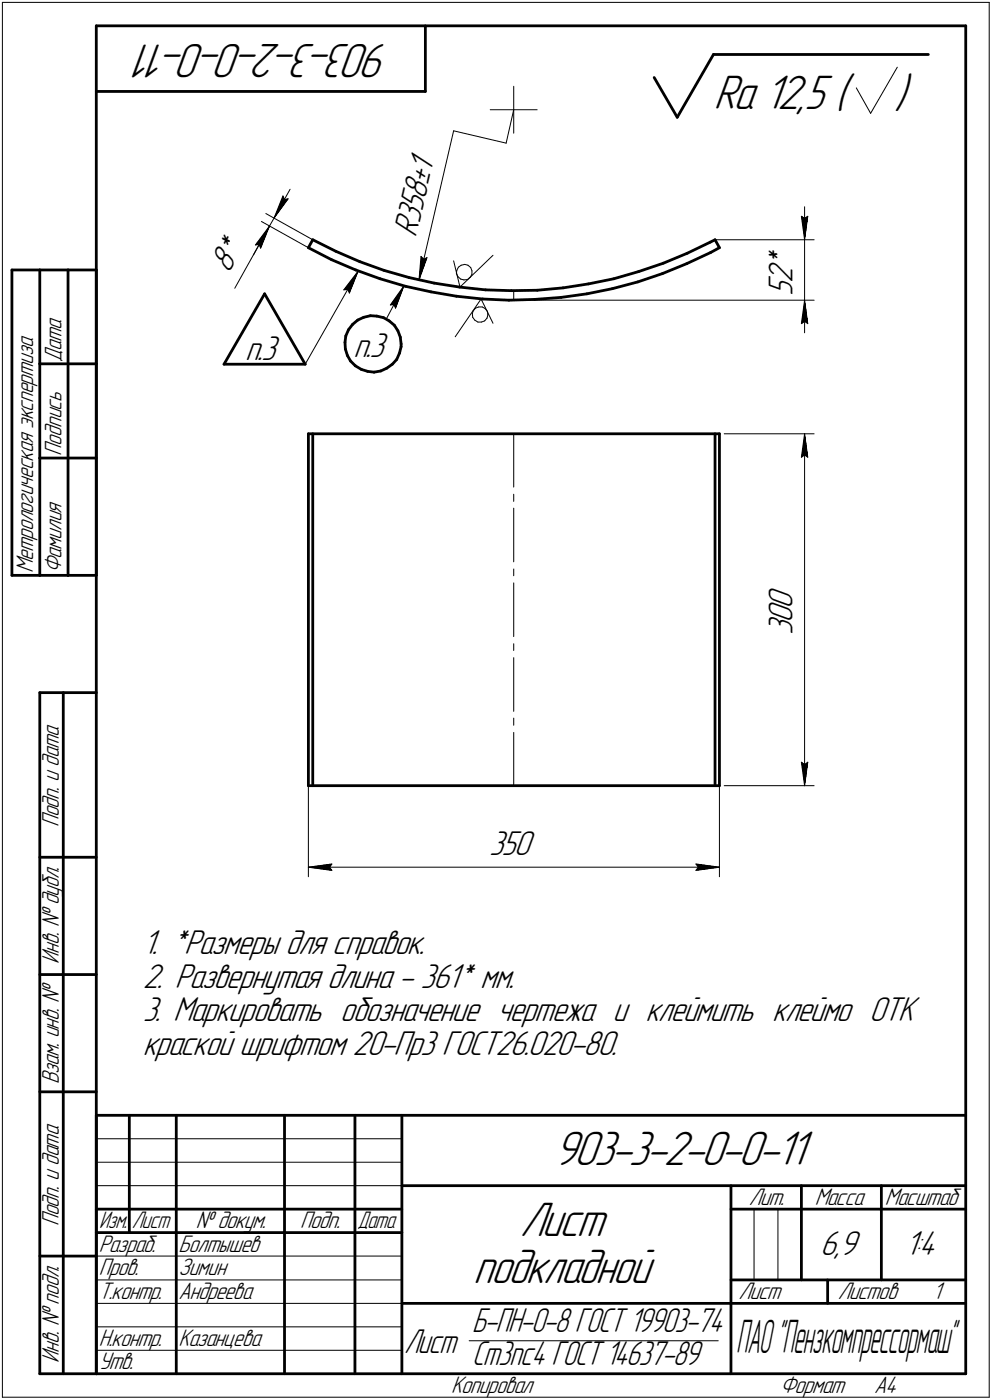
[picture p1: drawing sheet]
<svg xmlns="http://www.w3.org/2000/svg" width="211mm" height="298mm" viewBox="0 0 211 298" stroke-linecap="round" stroke-linejoin="round" font-family="sans-serif">
<g fill="none" stroke="#000" stroke-width=".59">
<path d="M20.5 5.5v287zM20.5 5.5h185zM20.5 19.5h70zM90.5 5.5v14zM139.2 16.5l4.9 8.5zM151.8 11.6l-7.7 13.4zM151.8 11.6h45.7zM205.5 5.5v287zM2.5 57.5v65zM2.5 57.5h6zM8.5 57.5h6zM8.5 57.5v20z"/>
<path d="M14.5 57.5h6zM14.5 57.5v20zM20.5 57.5v20zM65.6 52.7l4.9 2.6zM66.5 51.1l5 2.4zM66.5 51.1l-.9 1.6zM70.5 55.3l5.2 2.2zM71.5 53.5l5 2.2zM75.7 57.5l5.2 1.9zM76.5 55.7l5.2 1.9zM80.9 59.4l5.4 1.6zM81.7 57.6l5.3 1.5z"/>
<path d="M87 59.1l5.4 1.2zM130.6 59.4l5.3-1.6zM135.9 57.8l5.2-1.8zM141 58.3l5.1-2.2zM141.1 56l5.1-2.1zM146.1 56.1l5.1-2.3zM146.2 53.9l4.9-2.3zM151.1 51.6l1-.5zM151.2 53.8l1.9-1.1zM152.1 51.1l1 1.6zM8.5 77.5v20zM8.5 77.5h6z"/>
<path d="M14.5 77.5v20zM14.5 77.5h6zM20.5 77.5v20zM47.7 77.6h17.2zM56.3 62.6l-8.6 15zM56.3 62.6l8.6 15zM73.4 72.9l.1 1.4zM73.5 74.3l.4 1.4zM73.6 71.5l-.2 1.4zM73.9 75.7l.7 1.2zM74.2 70.2l-.6 1.3zM74.6 76.9l1 1z"/>
<path d="M75 69.1l1.1-.9zM75 69.1l-.8 1.1zM75.6 77.9l1.3 .8zM76.1 68.2l1.3-.6zM76.9 78.7l1.3 .4zM77.4 67.6l1.4-.4zM78.2 79.1l1.4 .1zM78.8 67.2l1.4 .1zM79.6 79.2l1.4-.2zM80.2 67.3l1.4 .3zM81 79l1.3-.6zM81.6 67.6l1.2 .7z"/>
<path d="M82.3 78.4l1.2-.8zM82.8 68.3l1.1 1zM83.9 69.3l.8 1.1zM84.4 76.5l-.9 1.1zM84.7 70.4l.5 1.4zM85 75.2l-.6 1.3zM85.2 71.8l.1 1.4zM85.3 73.8l-.3 1.4zM85.3 73.2v.6zM86.3 61l5.4 1.1zM91.7 62.1l5.4 1zM92.4 60.3l5.4 .8z"/>
<path d="M97.1 63.1l5.6 .6zM97.8 61.1l5.5 .6zM102.7 63.7l5.6 .2zM103.3 61.7l5.5 .2zM108.3 63.9l5.5-.1zM108.8 61.9l5.5-.1zM113.8 63.8l5.6-.5zM114.3 61.8l5.5-.5zM119.4 63.3l5.5-.7zM119.8 61.3l5.4-.8zM124.9 62.6l5.4-1.1zM125.2 60.5l5.4-1.1z"/>
<path d="M130.3 61.5l5.4-1.5zM135.7 60l5.3-1.7zM8.5 97.5v25zM8.5 97.5h6zM14.5 97.5v25zM14.5 97.5h6zM20.5 97.5v25zM65.6 92.4h87.5zM65.6 92.4v74.9zM66.5 92.4v74.9zM152.1 92.4v74.9zM153.1 92.4v74.9z"/>
<path d="M2.5 122.5h6zM8.5 122.5h6zM14.5 122.5h6zM8.5 147.5v145zM8.5 147.5h12zM13.5 147.5v145zM65.6 167.3h87.5zM8.5 182.5h12zM8.5 207.5h12zM8.5 232.5h12zM20.5 237.5h185zM20.5 237.5v55z"/>
<path d="M27.5 237.5v25zM37.5 237.5v55zM60.5 237.5v55zM75.5 237.5v55zM85.5 237.5v55zM20.5 257.5h65zM85.5 252.5h120zM155.5 252.5v40zM155.5 257.5h15zM170.5 252.5v20zM170.5 257.5h35zM187.5 252.5v20z"/>
<path d="M8.5 267.5h12zM20.5 262.5h65zM85.5 277.5h70zM155.5 277.5h50zM155.5 272.5h50zM176.1 272.5v5zM8.5 292.5h12zM20.5 292.5h185z"/>
</g>
<g fill="none" stroke="#000" stroke-width=".21">
<path d="M.5 .5v297zM.5 .5h210zM109.3 18.4v10zM182.2 18.7l3.1 5.4zM190.9 14.3l-5.6 9.8zM210.5 .5v297zM96.5 27.9l-7.3 31.7zM96.5 27.9l11.2 2.6zM104.3 23.4h10zM109.3 23.4l-1.6 7.1zM54.4 52.2l.7-.1zM55.1 52.1l.4 .7z"/>
<path d="M55.6 47.2l10 5.5zM56.6 45.5l9.9 5.6zM57.3 48.2l-2.9 4zM57.3 48.2l-1.8 4.6zM57.3 48.2l-3.4 6.1zM57.3 48.2l-7.3 13.2zM58.3 46.4l-1 1.8zM60.2 41.7l.3 .8zM60.2 41.7l-1.9 4.7zM60.5 42.5l.8-.2zM61.3 42.3l-3 4.1zM61.7 40.3l-3.4 6.1z"/>
<path d="M76.2 57.7l-1.9 4.7zM76.2 57.7l-3 4zM76.2 57.7l-11.3 19.9zM89.6 54.6l-.4 5zM89.6 54.6l.6 .6zM90.2 55.2l.6-.3zM90.8 54.9l-1.6 4.7zM96.5 55.5l1.4 5.6zM97.1 58.3l.4 .6zM97.2 57.6l-.1 .7zM97.5 58.9l.5 .5zM97.5 56.9l.6-.4z"/>
<path d="M97.5 56.9l-.3 .7zM98 59.4l.7 .2zM98.1 56.5l.8-.2zM98.7 59.6l.8-.1zM98.9 56.3l.7 .2zM99.5 59.5l.6-.5zM99.6 56.5l.6 .5zM100.2 57l.2 .7zM100.4 57.7v.7zM100.4 58.4l-.3 .6zM152.1 51.1h21.1zM170.5 46.1l.7 .4z"/>
<path d="M170.5 46.1l.7 5zM171.2 46.5l.7-.4zM171.2 44v7.1zM171.2 51.1v12.8zM171.9 46.1l-.7 5zM73.2 61.7l.8-.1zM74 61.6l.3 .8zM83.1 64.9h.7zM83.8 64.9l.4 .7zM85.9 60.9l-1.7 4.7zM85.9 60.9l-2.8 4zM85.9 60.9l-3.7 7z"/>
<path d="M97.9 61.1l7-6.7zM100.5 66.8l.1 .8zM100.6 67.6l.4 .6zM100.7 66.2l-.2 .6zM101 68.2l.7 .4zM101.2 65.6l.7-.2zM101.2 65.6l-.5 .6zM101.7 68.6h.7zM101.9 65.4h.7zM102.4 63.7l2.5 5.1zM102.4 63.7l-5.5 8zM102.4 68.6l.7-.3z"/>
<path d="M102.6 65.4l.6 .3zM103.2 65.7l.5 .6zM103.6 67.7l-.5 .6zM103.7 66.3l.1 .8zM103.8 67.1l-.2 .6zM109.3 61.9v2zM109.3 63.9h63.9zM170.5 68.9l.7-.5zM171.2 63.9l-.7 5zM171.2 68.4l.7 .5zM171.2 63.9l.7 5zM171.2 63.9v7z"/>
<path d="M109.3 92.4v11.3zM154.1 92.4h19.1zM170.5 97.4l.7-.5zM171.2 92.4l.7 5zM171.2 96.9l.7 .5zM171.2 92.4l-.7 5zM171.2 92.4v74.9zM109.3 108.2v11.4zM109.3 105.2v1.6zM109.3 137.1v1.4zM109.3 124.1v11.5zM109.3 121.2v1.4z"/>
<path d="M109.3 156v11.3zM109.3 152.9v1.5zM109.3 140v11.5zM65.6 167.3v19.4zM153.1 167.3v19.4zM154.1 167.3h19.1zM170.5 162.3l.7 5zM170.5 162.3l.7 .5zM171.2 162.8l.7-.5zM171.9 162.3l-.7 5zM65.6 184.7l5-.7zM65.6 184.7l5 .6z"/>
<path d="M65.6 184.7h87.5zM70.1 184.7l.5 .6zM70.6 184l-.5 .7zM148.1 185.3l5-.6zM148.1 184l.5 .7zM148.1 184l5 .7zM148.6 184.7l-.5 .6zM20.5 247.5h65zM20.5 252.5h65zM20.5 242.5h65zM160.4 257.5v15zM165.5 257.5v15z"/>
<path d="M20.5 267.5h65zM20.5 272.5h65zM20.5 277.5h65zM.5 297.5h210zM20.5 282.5h65zM20.5 287.5h65zM99.8 285.5h53z"/>
</g>
<g fill="#000" stroke="#000" stroke-width=".21">
<path d="M56.9 48.8h.2zM56.7 49h.2zM56.6 49.1h.2zM56.6 49.2h.2zM56.6 49.3h.1zM56.5 49.4h.2zM56.4 49.4h.2zM56.4 49.5h.2zM56.3 49.6h.3zM56.2 49.7h.3zM56.1 49.8h.4zM56.1 49.9h.3zM56 50h.4zM56 50h.3zM55.9 50.1h.3zM55.9 50.2h.3zM55.8 50.3h.3zM55.7 50.4h.4zM55.6 50.5h.4zM55.6 50.5h.4zM55.5 50.6h.5zM55.5 50.7h.5zM55.4 50.8h.5zM55.4 50.9h.4zM55.3 51h.5zM55.2 51.1h.5zM55.1 51.1h.6zM55.1 51.2h.5zM55 51.3h.6zM54.9 51.4h.6zM54.9 51.5h.6zM54.9 51.6h.6zM54.8 51.6h.6zM54.7 51.7h.7zM54.6 51.8h.7zM54.6 51.9h.7zM54.5 52h.7zM54.4 52.1h.7z"/>
<path d="M56.9 48.9h.2zM56.8 49.1h.2zM56.8 49.2h.2zM56.7 49.3h.2zM56.7 49.4h.2zM56.6 49.4h.2zM56.6 49.5h.2zM56.6 49.6h.2zM56.5 49.7h.2zM56.5 49.8h.2zM56.4 49.9h.2zM56.4 50h.2zM56.3 50h.3zM56.2 50.1h.4zM56.2 50.2h.4zM56.1 50.3h.4zM56.1 50.4h.4zM56 50.5h.5zM56 50.5h.4zM56 50.6h.4zM56 50.7h.3zM55.9 50.8h.4zM55.8 50.9h.5zM55.8 51h.4zM55.7 51.1h.5zM55.7 51.1h.4zM55.6 51.2h.5zM55.6 51.3h.5zM55.5 51.4h.5zM55.5 51.5h.5zM55.5 51.6h.5zM55.4 51.6h.6zM55.4 51.7h.6zM55.3 51.8h.6zM55.3 51.9h.6zM55.2 52h.6zM55.1 52.1h.7zM55.2 52.2h.6zM55.2 52.2h.5zM55.3 52.3h.4zM55.3 52.4h.3zM55.4 52.5h.2zM55.4 52.6h.2z"/>
<path d="M60.1 42h.3zM60.1 42.1h.3zM60 42.2h.5zM60 42.2h.5zM60 42.3h.5zM59.9 42.4h.6zM59.9 42.5h.6zM59.9 42.6h.6zM59.9 42.7h.6zM59.9 42.8h.6zM59.8 42.8h.6zM59.8 42.9h.6zM59.7 43h.6zM59.7 43.1h.6zM59.7 43.2h.5zM59.6 43.3h.5zM59.6 43.3h.5zM59.5 43.4h.5zM59.5 43.5h.5zM59.5 43.6h.4zM59.4 43.7h.5zM59.4 43.8h.5zM59.4 43.9h.4zM59.4 43.9h.4zM59.4 44h.3zM59.3 44.1h.4zM59.3 44.2h.3zM59.2 44.3h.4zM59.2 44.4h.3zM59.2 44.4h.2zM59.1 44.5h.3zM59.1 44.6h.3zM59 44.7h.4zM59 44.8h.3zM59 44.9h.3zM58.9 45h.3zM58.9 45h.3zM58.8 45.1h.3zM58.8 45.2h.2zM58.8 45.3h.2zM58.8 45.4h.1zM58.8 45.5h.1zM58.7 45.6h.1zM58.7 45.6h.1z"/>
<path d="M61 42.4h.3zM60.5 42.5h.7zM60.5 42.6h.6zM60.5 42.7h.6zM60.5 42.8h.5zM60.4 42.8h.6zM60.4 42.9h.5zM60.3 43h.6zM60.3 43.1h.5zM60.2 43.2h.5zM60.1 43.3h.5zM60.1 43.3h.5zM60 43.4h.5zM60 43.5h.5zM59.9 43.6h.6zM59.9 43.7h.5zM59.9 43.8h.4zM59.8 43.9h.4zM59.8 43.9h.4zM59.7 44h.4zM59.7 44.1h.3zM59.6 44.2h.3zM59.6 44.3h.3zM59.5 44.4h.4zM59.4 44.4h.4zM59.4 44.5h.4zM59.4 44.6h.3zM59.4 44.7h.2zM59.3 44.8h.2zM59.3 44.9h.2zM59.2 45h.2zM59.2 45h.2zM59.1 45.1h.2zM59 45.2h.3zM59 45.3h.2zM58.9 45.4h.2zM58.9 45.5h.2zM58.8 45.6h.2zM58.7 45.8h.1z"/>
<path d="M75.8 58.3h.1zM75.7 58.4h.2zM75.6 58.6h.2zM75.5 58.7h.2zM75.4 58.8h.3zM75.4 58.8h.2zM75.4 58.9h.2zM75.3 59h.2zM75.2 59.1h.2zM75.1 59.2h.3zM75.1 59.3h.3zM75 59.4h.4zM74.9 59.4h.4zM74.8 59.5h.5zM74.8 59.6h.4zM74.8 59.7h.3zM74.7 59.8h.4zM74.6 59.9h.4zM74.6 59.9h.4zM74.5 60h.4zM74.4 60.1h.5zM74.3 60.2h.5zM74.3 60.3h.5zM74.3 60.4h.5zM74.2 60.5h.5zM74.1 60.5h.6zM74 60.6h.6zM74 60.7h.6zM73.9 60.8h.6zM73.8 60.9h.7zM73.7 61h.7zM73.7 61h.6zM73.7 61.1h.6zM73.6 61.2h.7zM73.5 61.3h.8zM73.5 61.4h.7zM73.4 61.5h.8zM73.3 61.6h.8zM73.2 61.6h.8z"/>
<path d="M75.8 58.5h.1zM75.7 58.7h.2zM75.7 58.8h.2zM75.6 58.8h.2zM75.6 58.9h.2zM75.5 59h.2zM75.4 59.1h.3zM75.4 59.2h.3zM75.4 59.3h.2zM75.4 59.4h.2zM75.3 59.4h.2zM75.3 59.5h.2zM75.2 59.6h.3zM75.1 59.7h.3zM75.1 59.8h.3zM75 59.9h.4zM75 59.9h.4zM74.9 60h.5zM74.9 60.1h.4zM74.8 60.2h.5zM74.8 60.3h.4zM74.8 60.4h.4zM74.7 60.5h.5zM74.7 60.5h.4zM74.6 60.6h.5zM74.6 60.7h.4zM74.5 60.8h.5zM74.5 60.9h.5zM74.4 61h.5zM74.3 61h.6zM74.3 61.1h.5zM74.3 61.2h.5zM74.3 61.3h.5zM74.2 61.4h.6zM74.2 61.5h.6zM74.1 61.6h.6zM74 61.6h.7zM74.1 61.7h.6zM74.1 61.8h.5zM74.2 61.9h.4zM74.2 62h.3zM74.3 62.1h.2zM74.3 62.1h.2z"/>
<path d="M89.6 54.8h.1zM89.6 54.9h.2zM89.6 54.9h.3zM89.6 55h.4zM89.6 55.1h.5zM89.6 55.2h.6zM89.6 55.3h.6zM89.6 55.4h.6zM89.6 55.5h.6zM89.6 55.5h.6zM89.5 55.6h.6zM89.5 55.7h.6zM89.5 55.8h.6zM89.5 55.9h.6zM89.5 56h.5zM89.5 56h.5zM89.5 56.1h.5zM89.5 56.2h.5zM89.5 56.3h.4zM89.5 56.4h.4zM89.5 56.5h.4zM89.5 56.6h.4zM89.4 56.6h.5zM89.4 56.7h.4zM89.4 56.8h.4zM89.4 56.9h.4zM89.4 57h.4zM89.4 57.1h.3zM89.4 57.1h.3zM89.4 57.2h.3zM89.4 57.3h.3zM89.4 57.4h.3zM89.4 57.5h.3zM89.4 57.6h.3zM89.3 57.7h.4zM89.3 57.7h.4zM89.3 57.8h.3zM89.3 57.9h.3zM89.3 58h.3zM89.3 58.1h.3zM89.3 58.2h.2zM89.3 58.3h.2zM89.3 58.3h.2zM89.3 58.4h.2zM89.2 58.7h.2zM89.2 58.8h.2zM89.2 58.8h.2z"/>
<path d="M90.7 54.9h.1zM90.5 55h.3zM90.3 55.1h.5zM90.2 55.2h.6zM90.2 55.3h.6zM90.2 55.4h.5zM90.2 55.5h.5zM90.2 55.5h.5zM90.1 55.6h.5zM90.1 55.7h.5zM90.1 55.8h.5zM90.1 55.9h.4zM90 56h.5zM90 56h.4zM90 56.1h.4zM90 56.2h.4zM89.9 56.3h.4zM89.9 56.4h.4zM89.9 56.5h.4zM89.9 56.6h.4zM89.9 56.6h.4zM89.8 56.7h.5zM89.8 56.8h.4zM89.8 56.9h.4zM89.8 57h.4zM89.7 57.1h.4zM89.7 57.1h.4zM89.7 57.2h.3zM89.7 57.3h.3zM89.7 57.4h.3zM89.7 57.5h.2zM89.7 57.6h.2zM89.7 57.7h.2zM89.7 57.7h.1zM89.6 57.8h.2zM89.6 57.9h.2zM89.6 58h.1zM89.6 58.1h.1zM89.5 58.2h.2zM89.5 58.3h.2zM89.5 58.3h.2zM89.4 58.5h.2zM89.4 58.6h.2z"/>
<path d="M170.6 46.2h.3zM170.6 46.3h.3zM170.6 46.4h.5zM170.6 46.5h.6zM170.6 46.6h.6zM170.6 46.7h.6zM170.7 46.7h.5zM170.7 46.8h.5zM170.7 46.9h.5zM170.7 47h.5zM170.7 47.1h.5zM170.7 47.2h.5zM170.7 47.2h.5zM170.8 47.3h.4zM170.8 47.4h.4zM170.8 47.5h.4zM170.8 47.6h.4zM170.8 47.7h.4zM170.8 47.8h.4zM170.8 47.8h.4zM170.8 47.9h.4zM170.9 48h.3zM170.9 48.1h.3zM170.9 48.2h.3zM170.9 48.3h.3zM170.9 48.3h.3zM170.9 48.4h.3zM170.9 48.5h.3zM170.9 48.6h.3zM170.9 48.7h.3zM170.9 48.8h.3zM170.9 48.9h.3zM170.9 48.9h.3zM170.9 49h.3zM170.9 49.1h.3zM171 49.2h.2zM171 49.3h.2zM171 49.4h.2zM171 49.4h.2zM171 49.5h.2zM171 49.6h.2zM171 49.7h.2zM171 49.8h.2z"/>
<path d="M171.6 46.2h.3zM171.5 46.3h.4zM171.4 46.4h.5zM171.2 46.5h.7zM171.2 46.6h.7zM171.2 46.7h.7zM171.2 46.7h.6zM171.2 46.8h.6zM171.2 46.9h.6zM171.2 47h.6zM171.2 47.1h.6zM171.2 47.2h.6zM171.2 47.2h.6zM171.2 47.3h.5zM171.2 47.4h.5zM171.2 47.5h.5zM171.2 47.6h.5zM171.2 47.7h.5zM171.2 47.8h.5zM171.2 47.8h.5zM171.2 47.9h.5zM171.2 48h.4zM171.2 48.1h.4zM171.2 48.2h.4zM171.2 48.3h.4zM171.2 48.3h.4zM171.2 48.4h.4zM171.2 48.5h.4zM171.2 48.6h.3zM171.2 48.7h.3zM171.2 48.8h.3zM171.2 48.9h.3zM171.2 48.9h.3zM171.2 49h.3zM171.2 49.1h.3zM171.2 49.2h.2zM171.2 49.3h.2zM171.2 49.4h.2zM171.2 49.4h.2zM171.2 49.5h.2zM171.2 49.6h.2zM171.2 49.7h.2zM171.2 49.8h.2zM171.2 49.9h.2zM171.2 50h.2zM171.2 50h.2zM171.2 50.1h.2zM171.2 50.2h.2zM171.2 50.3h.2zM171.2 50.4h.2z"/>
<path d="M85.4 61.6h.2zM85.3 61.7h.2zM85.3 61.8h.2zM85.3 61.9h.1zM85.2 62h.2zM85.2 62.1h.1zM85.1 62.1h.2zM85 62.2h.3zM84.9 62.3h.3zM84.9 62.4h.3zM84.8 62.5h.3zM84.8 62.6h.3zM84.8 62.7h.2zM84.7 62.7h.3zM84.6 62.8h.3zM84.5 62.9h.4zM84.5 63h.3zM84.4 63.1h.4zM84.3 63.2h.5zM84.3 63.2h.5zM84.2 63.3h.5zM84.2 63.4h.5zM84.2 63.5h.4zM84.1 63.6h.4zM84 63.7h.5zM83.9 63.8h.5zM83.9 63.8h.5zM83.8 63.9h.5zM83.7 64h.6zM83.7 64.1h.5zM83.7 64.2h.5zM83.6 64.3h.6zM83.5 64.3h.7zM83.5 64.4h.6zM83.4 64.5h.7zM83.3 64.6h.7zM83.3 64.7h.7zM83.2 64.8h.7zM83.1 64.9h.7z"/>
<path d="M85.5 61.7h.2zM85.4 61.9h.2zM85.4 62h.2zM85.3 62.1h.2zM85.3 62.1h.2zM85.3 62.2h.1zM85.2 62.3h.2zM85.2 62.4h.2zM85.1 62.5h.2zM85.1 62.6h.2zM85 62.7h.3zM85 62.7h.3zM84.9 62.8h.4zM84.9 62.9h.3zM84.8 63h.4zM84.8 63.1h.4zM84.8 63.2h.3zM84.8 63.2h.3zM84.7 63.3h.4zM84.7 63.4h.3zM84.6 63.5h.4zM84.5 63.6h.4zM84.5 63.7h.4zM84.4 63.8h.5zM84.4 63.8h.4zM84.3 63.9h.5zM84.3 64h.5zM84.2 64.1h.6zM84.2 64.2h.6zM84.2 64.3h.5zM84.2 64.3h.5zM84.1 64.4h.6zM84.1 64.5h.5zM84 64.6h.6zM84 64.7h.6zM83.9 64.8h.6zM83.8 64.9h.7zM83.9 64.9h.5zM83.9 65h.5zM84 65.1h.4zM84 65.2h.3zM84.1 65.3h.2zM84.1 65.4h.2z"/>
<path d="M171 65.2h.2zM171 65.3h.2zM171 65.4h.2zM171 65.4h.2zM171 65.5h.2zM171 65.6h.2zM171 65.7h.2zM171 65.8h.2zM170.9 65.9h.3zM170.9 66h.3zM170.9 66h.3zM170.9 66.1h.3zM170.9 66.2h.3zM170.9 66.3h.3zM170.9 66.4h.3zM170.9 66.5h.3zM170.9 66.5h.3zM170.9 66.6h.3zM170.9 66.7h.3zM170.9 66.8h.3zM170.9 66.9h.3zM170.9 67h.3zM170.8 67.1h.4zM170.8 67.1h.4zM170.8 67.2h.4zM170.8 67.3h.4zM170.8 67.4h.4zM170.8 67.5h.4zM170.8 67.6h.4zM170.8 67.6h.4zM170.7 67.7h.5zM170.7 67.8h.5zM170.7 67.9h.5zM170.7 68h.5zM170.7 68.1h.5zM170.7 68.2h.5zM170.7 68.2h.5zM170.6 68.3h.6zM170.6 68.4h.6zM170.6 68.5h.5zM170.6 68.6h.4zM170.6 68.7h.3zM170.6 68.7h.2z"/>
<path d="M171.2 64.6h.2zM171.2 64.7h.2zM171.2 64.8h.2zM171.2 64.9h.2zM171.2 64.9h.2zM171.2 65h.2zM171.2 65.1h.2zM171.2 65.2h.2zM171.2 65.3h.2zM171.2 65.4h.2zM171.2 65.4h.2zM171.2 65.5h.2zM171.2 65.6h.2zM171.2 65.7h.2zM171.2 65.8h.2zM171.2 65.9h.3zM171.2 66h.3zM171.2 66h.3zM171.2 66.1h.3zM171.2 66.2h.3zM171.2 66.3h.3zM171.2 66.4h.3zM171.2 66.5h.4zM171.2 66.5h.4zM171.2 66.6h.4zM171.2 66.7h.4zM171.2 66.8h.4zM171.2 66.9h.4zM171.2 67h.4zM171.2 67.1h.5zM171.2 67.1h.5zM171.2 67.2h.5zM171.2 67.3h.5zM171.2 67.4h.5zM171.2 67.5h.5zM171.2 67.6h.5zM171.2 67.6h.5zM171.2 67.7h.6zM171.2 67.8h.6zM171.2 67.9h.6zM171.2 68h.6zM171.2 68.1h.6zM171.2 68.2h.6zM171.2 68.2h.6zM171.2 68.3h.7zM171.2 68.4h.7zM171.4 68.5h.5zM171.4 68.6h.5zM171.5 68.7h.4zM171.7 68.7h.2z"/>
<path d="M171 93.6h.2zM171 93.7h.2zM171 93.8h.2zM171 93.9h.2zM171 94h.2zM171 94.1h.2zM171 94.1h.2zM171 94.2h.2zM170.9 94.3h.3zM170.9 94.4h.3zM170.9 94.5h.3zM170.9 94.6h.3zM170.9 94.7h.3zM170.9 94.7h.3zM170.9 94.8h.3zM170.9 94.9h.3zM170.9 95h.3zM170.9 95.1h.3zM170.9 95.2h.3zM170.9 95.2h.3zM170.9 95.3h.3zM170.9 95.4h.3zM170.8 95.5h.4zM170.8 95.6h.4zM170.8 95.7h.4zM170.8 95.8h.4zM170.8 95.8h.4zM170.8 95.9h.4zM170.8 96h.4zM170.8 96.1h.4zM170.7 96.2h.5zM170.7 96.3h.5zM170.7 96.4h.5zM170.7 96.4h.5zM170.7 96.5h.5zM170.7 96.6h.5zM170.7 96.7h.5zM170.6 96.8h.6zM170.6 96.9h.6zM170.6 96.9h.5zM170.6 97h.4zM170.6 97.1h.3zM170.6 97.2h.2z"/>
<path d="M171.2 93h.2zM171.2 93.1h.2zM171.2 93.2h.2zM171.2 93.3h.2zM171.2 93.4h.2zM171.2 93.5h.2zM171.2 93.6h.2zM171.2 93.6h.2zM171.2 93.7h.2zM171.2 93.8h.2zM171.2 93.9h.2zM171.2 94h.2zM171.2 94.1h.2zM171.2 94.1h.2zM171.2 94.2h.2zM171.2 94.3h.3zM171.2 94.4h.3zM171.2 94.5h.3zM171.2 94.6h.3zM171.2 94.7h.3zM171.2 94.7h.3zM171.2 94.8h.3zM171.2 94.9h.4zM171.2 95h.4zM171.2 95.1h.4zM171.2 95.2h.4zM171.2 95.2h.4zM171.2 95.3h.4zM171.2 95.4h.4zM171.2 95.5h.5zM171.2 95.6h.5zM171.2 95.7h.5zM171.2 95.8h.5zM171.2 95.8h.5zM171.2 95.9h.5zM171.2 96h.5zM171.2 96.1h.5zM171.2 96.2h.6zM171.2 96.3h.6zM171.2 96.4h.6zM171.2 96.4h.6zM171.2 96.5h.6zM171.2 96.6h.6zM171.2 96.7h.6zM171.2 96.8h.7zM171.2 96.9h.7zM171.4 96.9h.5zM171.4 97h.5zM171.5 97.1h.4zM171.7 97.2h.2z"/>
<path d="M170.6 162.5h.2zM170.6 162.6h.3zM170.6 162.6h.4zM170.6 162.7h.5zM170.6 162.8h.6zM170.6 162.9h.6zM170.7 163h.5zM170.7 163.1h.5zM170.7 163.2h.5zM170.7 163.2h.5zM170.7 163.3h.5zM170.7 163.4h.5zM170.7 163.5h.5zM170.8 163.6h.4zM170.8 163.7h.4zM170.8 163.7h.4zM170.8 163.8h.4zM170.8 163.9h.4zM170.8 164h.4zM170.8 164.1h.4zM170.8 164.2h.4zM170.9 164.3h.3zM170.9 164.3h.3zM170.9 164.4h.3zM170.9 164.5h.3zM170.9 164.6h.3zM170.9 164.7h.3zM170.9 164.8h.3zM170.9 164.8h.3zM170.9 164.9h.3zM170.9 165h.3zM170.9 165.1h.3zM170.9 165.2h.3zM170.9 165.3h.3zM170.9 165.4h.3zM171 165.4h.2zM171 165.5h.2zM171 165.6h.2zM171 165.7h.2zM171 165.8h.2zM171 165.9h.2zM171 165.9h.2zM171 166h.2z"/>
<path d="M171.7 162.5h.2zM171.5 162.6h.4zM171.4 162.6h.5zM171.4 162.7h.5zM171.2 162.8h.7zM171.2 162.9h.7zM171.2 163h.6zM171.2 163.1h.6zM171.2 163.2h.6zM171.2 163.2h.6zM171.2 163.3h.6zM171.2 163.4h.6zM171.2 163.5h.6zM171.2 163.6h.5zM171.2 163.7h.5zM171.2 163.7h.5zM171.2 163.8h.5zM171.2 163.9h.5zM171.2 164h.5zM171.2 164.1h.5zM171.2 164.2h.5zM171.2 164.3h.4zM171.2 164.3h.4zM171.2 164.4h.4zM171.2 164.5h.4zM171.2 164.6h.4zM171.2 164.7h.4zM171.2 164.8h.4zM171.2 164.8h.3zM171.2 164.9h.3zM171.2 165h.3zM171.2 165.1h.3zM171.2 165.2h.3zM171.2 165.3h.3zM171.2 165.4h.3zM171.2 165.4h.2zM171.2 165.5h.2zM171.2 165.6h.2zM171.2 165.7h.2zM171.2 165.8h.2zM171.2 165.9h.2zM171.2 165.9h.2zM171.2 166h.2zM171.2 166.1h.2zM171.2 166.2h.2zM171.2 166.3h.2zM171.2 166.4h.2zM171.2 166.5h.2zM171.2 166.5h.2zM171.2 166.6h.2z"/>
<path d="M65.6 184.7h4.5zM66.3 184.7h3.9zM66.9 184.8h3.4zM67.6 184.9h2.8zM68.2 185h2.2zM68.7 185.1h1.7zM69.4 185.2h1.1zM70 185.3h.6z"/>
<path d="M70 184.1h.6zM69.4 184.1h1.1zM68.7 184.2h1.7zM68.2 184.3h2.2zM67.6 184.4h2.8zM66.9 184.5h3.4zM66.3 184.6h3.9z"/>
<path d="M148.2 184.1h.6zM148.3 184.1h1.1zM148.3 184.2h1.7zM148.3 184.3h2.3zM148.4 184.4h2.8zM148.5 184.5h3.4zM148.6 184.6h3.9z"/>
<path d="M148.6 184.7h4.5zM148.6 184.7h3.9zM148.5 184.8h3.4zM148.4 184.9h2.8zM148.3 185h2.3zM148.3 185.1h1.7zM148.3 185.2h1.1zM148.2 185.3h.6z"/>
</g>
<g font-size="10.9">
<text x="83.2" y="9.4" transform="rotate(-180 83.2 9.4)">903-3-2-0-0-11</text>
<text x="151.8" y="23.2">Ra 12,5 (</text>
<text x="190.3" y="23.2">)</text>
<text x="117.8" y="248.1">903-3-2-0-0-11</text>
<text x="110.6" y="263.1">Лист</text>
<text x="100.7" y="273.1">подкладной</text>
</g>
<text font-size="10.5" x="156.6" y="288.1">ПАО&quot;Пензкомпрессормаш&quot;</text>
<g font-size="7.8">
<text x="88.6" y="50.8" transform="rotate(-77 88.6 50.8)">R358±1</text>
<text x="48.7" y="58.4" transform="rotate(-61 48.7 58.4)">8*</text>
<text x="168.7" y="62.9" transform="rotate(-90 168.7 62.9)">52*</text>
<text x="52.2" y="76.6">п.3</text>
<text x="75.2" y="76">п.3</text>
<text x="168.7" y="135.3" transform="rotate(-90 168.7 135.3)">300</text>
<text x="104.1" y="182.1">350</text>
<text x="30.4" y="203.2">1. *Размеры для справок.</text>
<text x="30.4" y="210.4">2. Развернутая длина - 361* мм.</text>
<text x="30.4" y="217.5">3. Маркировать обозначение чертежа и клеймить клеймо ОТК</text>
<text x="30.4" y="224.6">краской шрифтом 20-Пр3 ГОСТ26.020-80.</text>
<text x="174.5" y="267.2">6,9</text>
<text x="192.6" y="267.2">1:4</text>
</g>
<g font-size="7.7">
<text x="86" y="288">Лист</text>
<text x="100.5" y="283.7">Б-ПН-О-8 ГОСТ 19903-74</text>
<text x="100.4" y="290.7">Ст3пс4 ГОСТ 14637-89</text>
</g>
<g font-size="5.4">
<text x="13.1" y="77" transform="rotate(-90 13.1 77)">Дата</text>
<text x="13.1" y="97" transform="rotate(-90 13.1 97)">Подпись</text>
<text x="7.1" y="122" transform="rotate(-90 7.1 122)">Метрологическая экспертиза</text>
<text x="13.1" y="122" transform="rotate(-90 13.1 122)">Фамилия</text>
<text x="12.6" y="176.1" transform="rotate(-90 12.6 176.1)">Подп. и дата</text>
<text x="12.6" y="205.2" transform="rotate(-90 12.6 205.2)">Инв. № дубл.</text>
<text x="12.6" y="230.9" transform="rotate(-90 12.6 230.9)">Взам. инв. №</text>
<text x="159.3" y="256.6">Лит.</text>
<text x="173.4" y="256.6">Масса</text>
<text x="188.3" y="256.6">Масштаб</text>
<text x="12.6" y="261.1" transform="rotate(-90 12.6 261.1)">Подп. и дата</text>
<text x="41.6" y="261.6">№ докум.</text>
<text x="63.9" y="261.6">Подп.</text>
<text x="21" y="266.6">Разраб.</text>
<text x="38" y="266.6">Болтышев</text>
<text x="21" y="271.6">Пров.</text>
<text x="38" y="271.6">Зимин</text>
<text x="21" y="276.6">Т.контр.</text>
<text x="38" y="276.6">Андреева</text>
<text x="157.1" y="276.6">Лист</text>
<text x="178.3" y="276.6">Листов</text>
<text x="198.5" y="276.6">1</text>
<text x="21" y="286.6">Н.контр.</text>
<text x="38" y="286.6">Казанцева</text>
<text x="12.6" y="290.2" transform="rotate(-90 12.6 290.2)">Инв. № подл.</text>
<text x="21" y="291.6">Утв.</text>
<text x="96" y="296.6">Копировал</text>
<text x="166" y="296.6">Формат</text>
<text x="186" y="296.6">A4</text>
</g>
<g font-size="5.3">
<text x="21.1" y="261.6">Изм.</text>
<text x="28.1" y="261.6">Лист</text>
<text x="76.1" y="261.6">Дата</text>
</g>
</svg>
